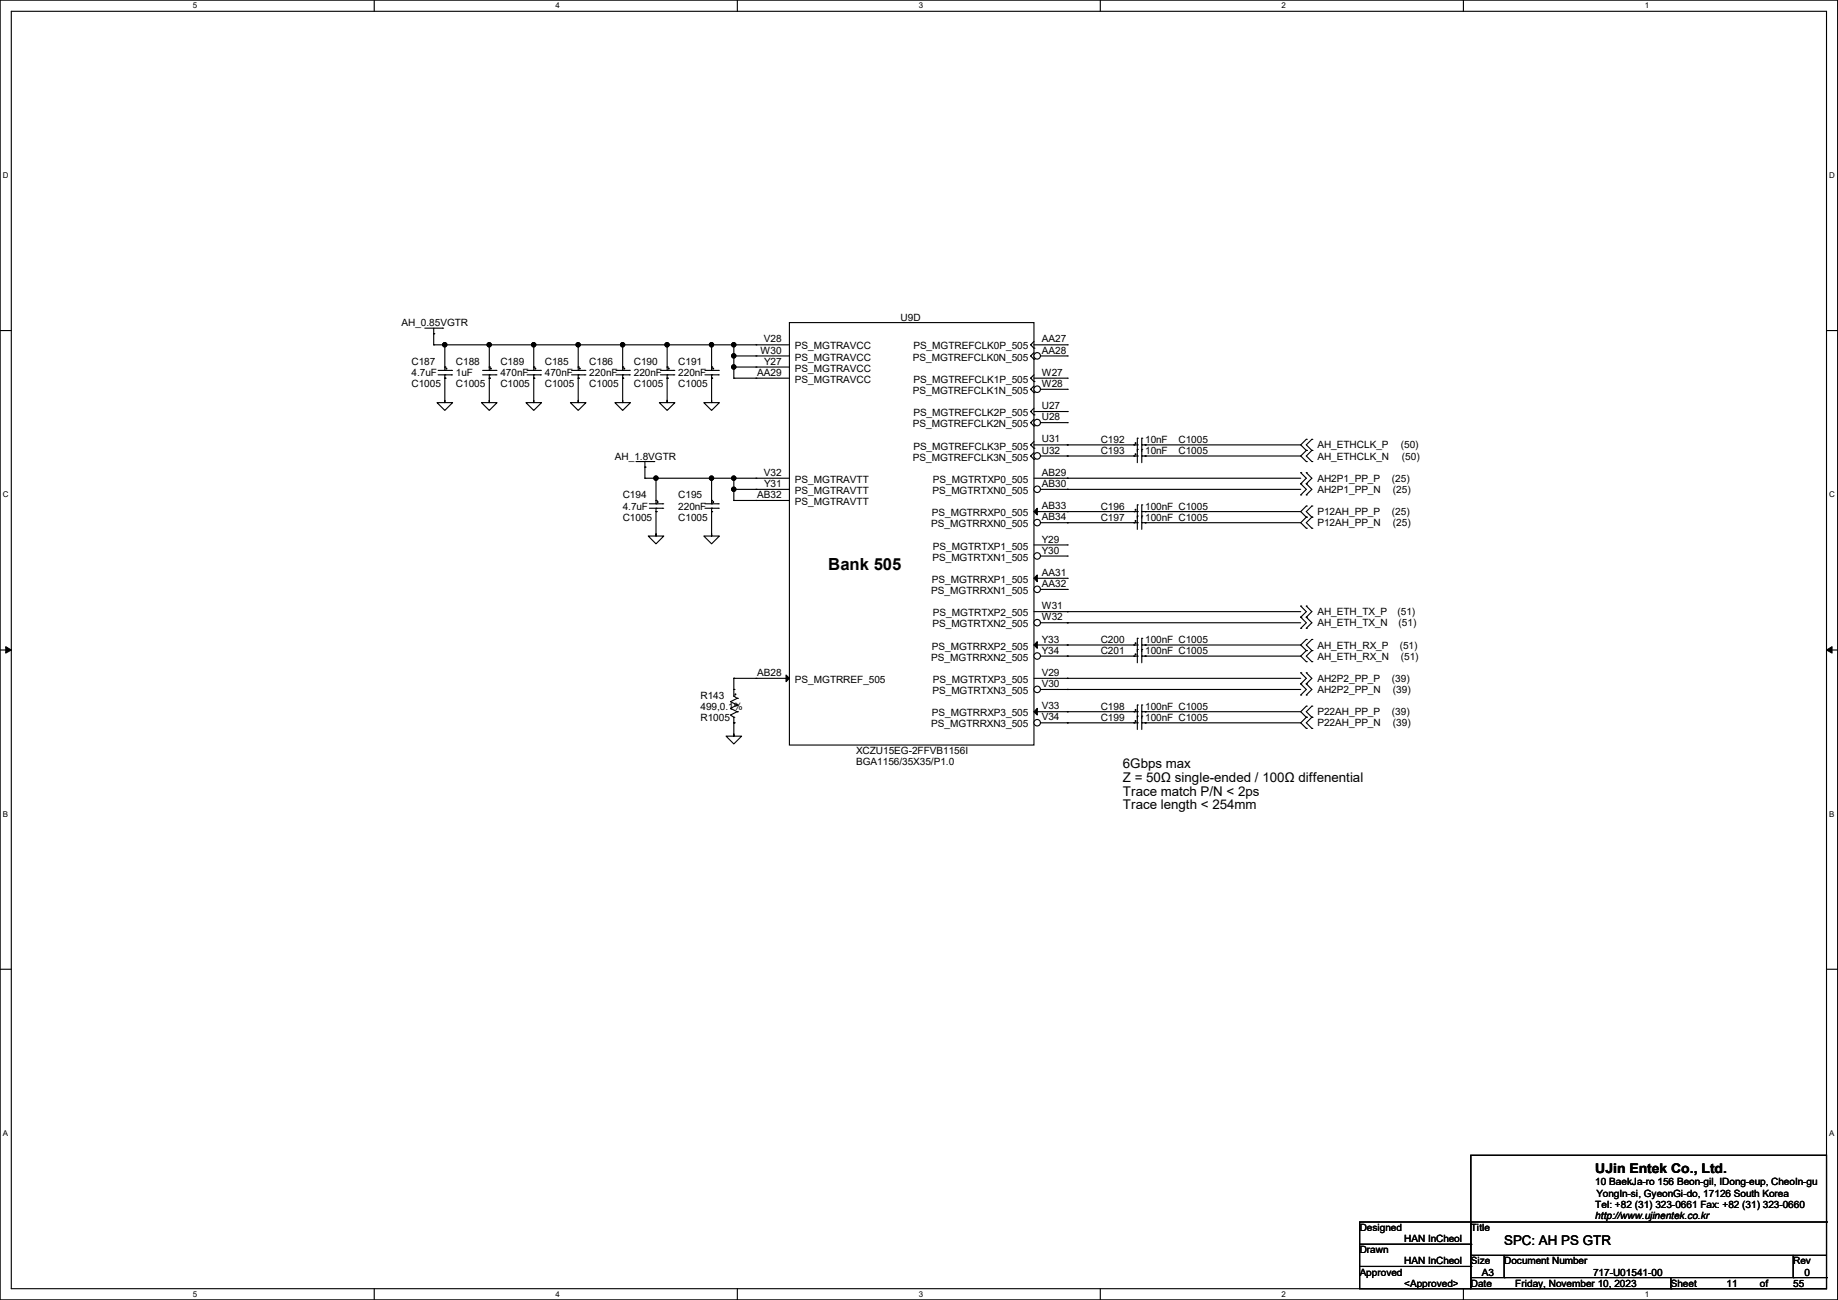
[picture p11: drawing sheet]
<svg xmlns="http://www.w3.org/2000/svg" width="420mm" height="297mm" viewBox="0 0 420 297" stroke-linecap="round" stroke-linejoin="round" font-family="sans-serif">
<path d="M0 0h419.9v297h-419.9zM2.6 2.6h414.8v291.8h-414.8z" fill="none" stroke="#000" stroke-width=".25"/>
<g fill="#fff">
<path d="M44 .3h1v2h-1z"/>
<path d="M44 294.7h1v2h-1z"/>
</g>
<path d="M85.5 0v2.6M85.5 294.4v2.6" fill="none" stroke="#000" stroke-width=".25"/>
<g fill="#fff">
<path d="M127 .3h.9v2h-.9z"/>
<path d="M127 294.7h.9v2h-.9z"/>
</g>
<path d="M168.5 0v2.6M168.5 294.4v2.6" fill="none" stroke="#000" stroke-width=".25"/>
<g fill="#fff">
<path d="M209.9 .3h1v2h-1z"/>
<path d="M209.9 294.7h1v2h-1z"/>
</g>
<path d="M251.4 0v2.6M251.4 294.4v2.6" fill="none" stroke="#000" stroke-width=".25"/>
<g fill="#fff">
<path d="M292.9 .3h.9v2h-.9z"/>
<path d="M292.9 294.7h.9v2h-.9z"/>
</g>
<path d="M334.4 0v2.6M334.4 294.4v2.6" fill="none" stroke="#000" stroke-width=".25"/>
<g fill="#fff">
<path d="M375.8 .3h1v2h-1z"/>
<path d="M375.8 294.7h1v2h-1z"/>
<path d="M.7 39h1.2v2h-1.2z"/>
<path d="M418 39h1.3v2h-1.3z"/>
<path d="M.7 112h1.2v2h-1.2z"/>
<path d="M418 112h1.3v2h-1.3z"/>
</g>
<path d="M0 75.5h2.6M417.4 75.5h2.5" fill="none" stroke="#000" stroke-width=".25"/>
<g fill="#fff">
<path d="M.7 185h1.2v1.9h-1.2z"/>
<path d="M418 185h1.2v1.9h-1.2z"/>
</g>
<path d="M0 148.5h2.6M417.4 148.5h2.5" fill="none" stroke="#000" stroke-width=".25"/>
<path d="M1.3 147.7l1.3 .8-1.3 .7zM417.4 148.5l1.2-.8v1.5z" fill="#000" stroke="#000" stroke-width=".23"/>
<g fill="#fff">
<path d="M.7 257.9h1.2v2h-1.2z"/>
<path d="M418 257.9h1.2v2h-1.2z"/>
</g>
<g fill="none" stroke="#000" stroke-width=".25">
<path d="M97.1 75h4M99.1 76.2h.1M99.1 75v1.2M101.1 75h.1M172.8 78.8h.1M172.8 78.8h7.6M180.4 73.7h55.9v96.5h-55.9zM235.5 78.8h.1M235.5 78.8l.8 .7M236.3 79.5h.1M236.3 78.8h7.6M236.3 78l-.8 .8"/>
<path d="M243.9 78.8h.1M99.9 92h1.7v-.5v.5h1.8l-1.8 1.8zM100.1 85.6h3.1M100.1 84.6h3.1M101.6 84.6h.1M101.6 85.6h.1M101.6 83.9h.1M101.6 86.4h.1M101.6 83.9v.7M101.6 85.6v.8M103.2 85.6h.1M103.2 84.6h.1"/>
<path d="M110 92h1.8v-.5v.5h1.8l-1.8 1.8zM110.3 85.6h3M110.3 84.6h3M111.8 84.6h.1M111.8 85.6h.1M111.8 83.9h.1M111.8 86.4h.1M111.8 83.9v.7M111.8 85.6v.8M113.3 85.6h.1M113.3 84.6h.1M120.2 92h1.8v-.5v.5h1.7l-1.7 1.8z"/>
<path d="M120.4 85.6h3.1M120.4 84.6h3.1M122 84.6h.1M122 85.6h.1M122 83.9h.1M122 86.4h.1M122 83.9v.7M122 85.6v.8M123.5 85.6h.1M123.5 84.6h.1M130.3 92h1.8v-.5v.5h1.8l-1.8 1.8zM140.5 92h1.8v-.5v.5h1.8l-1.8 1.8z"/>
<path d="M150.7 92h1.7v-.5v.5h1.8l-1.8 1.8zM150.9 85.6h3.1M150.9 84.6h3.1M152.4 84.6h.1M152.4 85.6h.1M152.4 83.9h.1M152.4 86.4h.1M152.4 83.9v.7M152.4 85.6v.8M154 85.6h.1M154 84.6h.1M160.8 92h1.8v-.5v.5h1.8l-1.8 1.8z"/>
<path d="M161.1 85.6h3M161.1 84.6h3M162.6 84.6h.1M162.6 85.6h.1M162.6 83.9h.1M162.6 86.4h.1M162.6 83.9v.7M162.6 85.6v.8M164.1 85.6h.1M164.1 84.6h.1M172.8 86.4h.1M172.8 81.3h.1"/>
<path d="M172.8 83.9h.1M172.8 86.4h7.6M172.8 81.3h7.6M172.8 83.9h7.6M235.5 81.3h.1M235.5 81.3l.8 .8M236.3 82.1h.1M236.3 80.6l-.8 .7M145.3 105.5h4.1M147.4 106.7h.1M147.4 105.5v1.2M148.4 116.1h3"/>
<path d="M148.4 115.1h3M149.4 105.5h.1M149.9 115.1h.1M149.9 116.1h.1M149.9 114.3h.1M149.9 116.9h.1M149.9 114.3v.8M149.9 116.1v.8M151.4 116.1h.1M151.4 115.1h.1M161.1 116.1h3M161.1 115.1h3"/>
<path d="M162.6 115.1h.1M162.6 116.1h.1M162.6 114.3h.1M162.6 116.9h.1M162.6 114.3v.8M162.6 116.1v.8M164.1 116.1h.1M164.1 115.1h.1M172.8 114.3h.1M172.8 109.3h.1M172.8 111.8h.1M172.8 114.3h7.6"/>
<path d="M172.8 109.3h7.6M172.8 111.8h7.6M259.1 101.6h.1M259.1 104.2h.1M259.1 116.9h.1M259.1 101.6h.8M259.1 104.2h.8M259.1 116.9h.8M259.9 101.6h.1M259.9 100.1h.1M259.9 104.2h.1M259.9 102.7h.1"/>
<path d="M259.9 116.9h.1M259.9 115.4h.1M259.9 100.1v5.6M259.9 115.4v3M260.9 100.1h.1M260.9 101.6h.1M260.9 102.7h.1M260.9 104.2h.1M260.9 115.4h.1M260.9 116.9h.1M260.9 101.6h.8M260.9 100.1v5.6"/>
<path d="M260.9 115.4v3M260.9 104.2h.8M260.9 116.9h.8M261.7 101.6h.1M261.7 104.2h.1M261.7 116.9h.1M297.2 108h.1M297.2 110.5h.1M297.2 113.1h.1M297.2 108l1.3 1.3-1.3 1.2M297.2 110.5l1.3 1.3-1.3 1.3M298.5 108h.1"/>
<path d="M298.5 110.5h.1M298.5 113.1h.1M298.5 115.6h.1M298.5 118.2h.1M298.5 100.4h.1M298.5 102.9h.1M298.5 105.5h.1M298.5 108l1.3 1.3-1.3 1.2M298.5 110.5l1.3 1.3-1.3 1.3M298.5 115.6l-1.3 1.3 1.3 1.3M298.5 118.2l-1.3 1.2 1.3 1.3M298.5 100.4l-1.3 1.2 1.3 1.3"/>
<path d="M298.5 102.9l-1.3 1.3 1.3 1.3M299.8 118.2h.1M299.8 115.6h.1M299.8 102.9h.1M299.8 100.4h.1M299.8 105.5h.1M299.8 115.6l-1.3 1.3 1.3 1.3M299.8 118.2l-1.3 1.2 1.3 1.3M299.8 100.4l-1.3 1.2 1.3 1.3M299.8 102.9l-1.3 1.3 1.3 1.3M148.1 122.5h1.8v-.5v.5h1.8l-1.8 1.7zM160.8 122.5h1.8v-.5v.5h1.8l-1.8 1.7z"/>
<path d="M297.2 138.5h.1M297.2 138.5l1.3 1.2-1.3 1.3M298.5 138.5h.1M298.5 120.7h.1M298.5 138.5l1.3 1.2-1.3 1.3M299.8 120.7h.1M167.7 159h.1M167.7 157.5h.1M167.7 157.5v1.5M167.7 159l.7 .6M168.4 159.6h.1M168.4 159.6l-1.5 .7 1.5 .8"/>
<path d="M259.1 147.4h.1M259.1 147.4h.8M259.9 147.4h.1M259.9 145.8h.1M259.9 145.8v3.1M260.9 145.8h.1M260.9 147.4h.1M260.9 145.8v3.1M260.9 147.4h.8M261.7 147.4h.1M297.2 141h.1M297.2 143.6h.1"/>
<path d="M297.2 153.7h.1M297.2 156.3h.1M297.2 158.8h.1M297.2 141l1.3 1.3-1.3 1.3M297.2 153.7l1.3 1.3-1.3 1.3M297.2 156.3l1.3 1.2-1.3 1.3M298.5 141h.1M298.5 143.6h.1M298.5 146.1h.1M298.5 148.6h.1M298.5 151.2h.1M298.5 153.7h.1"/>
<path d="M298.5 156.3h.1M298.5 158.8h.1M298.5 141l1.3 1.3-1.3 1.3M298.5 146.1l-1.3 1.3 1.3 1.2M298.5 148.6l-1.3 1.3 1.3 1.3M298.5 153.7l1.3 1.3-1.3 1.3M298.5 156.3l1.3 1.2-1.3 1.3M299.8 148.6h.1M299.8 146.1h.1M299.8 151.2h.1M299.8 146.1l-1.3 1.3 1.3 1.2M299.8 148.6l-1.3 1.3 1.3 1.3"/>
<path d="M165.9 168.2h1.8v-.5v.5h1.8l-1.8 1.8zM167.7 165.1h.1M167.7 163.9h.1M167.7 163.9v1.2M168.4 162.6h.1M168.4 161.1h.1M168.4 161.1l-1.5 .7 1.5 .8M168.4 162.6l-1.5 .8 .8 .5M298.5 161.3h.1M298.5 163.9h.1M298.5 166.4h.1M298.5 161.3l-1.3 1.3 1.3 1.3"/>
<path d="M298.5 163.9l-1.3 1.2 1.3 1.3M299.8 163.9h.1M299.8 161.3h.1M299.8 166.4h.1M299.8 161.3l-1.3 1.3 1.3 1.3M299.8 163.9l-1.3 1.2 1.3 1.3M0 221.4h2.6M417.4 221.4h2.5M310.7 279.2h25.4v15.2h-25.4zM336.1 263.9h81.3v30.5h-81.3zM336.1 279.2h81.3M417.4 279.2h.1"/>
<path d="M310.7 284.3h25.4M310.7 289.3h25.4M336.1 286.8h.1M336.1 284.3h.1M336.1 289.3h.1M336.1 291.9h81.3M336.1 286.8h81.3M343.7 291.9h.1M343.7 286.8v5.1M381.8 294.4h.1M381.8 291.9v2.5M409.7 291.9h.1"/>
<path d="M409.7 286.8v5.1M417.4 291.9h.1"/>
</g>
<g fill="#000" stroke="#000" stroke-width=".25">
<circle cx="102" cy="84.2" r=".11"/>
<circle cx="112.2" cy="84.2" r=".11"/>
<circle cx="122.3" cy="84.2" r=".11"/>
<circle cx="152.8" cy="84.2" r=".11"/>
<circle cx="163" cy="84.2" r=".11"/>
<circle cx="150.3" cy="114.7" r=".11"/>
<circle cx="163" cy="114.7" r=".11"/>
<circle cx="259.5" cy="101.2" r=".11"/>
<circle cx="259.5" cy="103.8" r=".11"/>
<circle cx="259.5" cy="116.5" r=".11"/>
<circle cx="168" cy="158.6" r=".11"/>
<circle cx="259.5" cy="147" r=".11"/>
</g>
<circle cx="237" cy="81.3" r=".74" fill="#fff" stroke="#000" stroke-width=".25"/>
<path d="M235.5 86.4h.1M235.5 88.9h.1M235.5 86.4l.8 .8M235.5 88.9l.8 .8M236.3 87.2h.1M236.3 89.7h.1M236.3 85.6l-.8 .8M236.3 86.4h7.6M236.3 88.2l-.8 .7M237.8 81.3h6.1M243.9 81.3h.1M243.9 86.4h.1" fill="none" stroke="#000" stroke-width=".25"/>
<circle cx="237" cy="88.9" r=".74" fill="#fff" stroke="#000" stroke-width=".25"/>
<path d="M235.5 94h.1M235.5 96.6h.1M235.5 94l.8 .8M235.5 96.6l.8 .7M236.3 94.8h.1M236.3 97.3h.1M236.3 93.3l-.8 .7M236.3 94h7.6M236.3 95.8l-.8 .8M237.8 88.9h6.1M243.9 88.9h.1M243.9 94h.1" fill="none" stroke="#000" stroke-width=".25"/>
<circle cx="237" cy="96.5" r=".74" fill="#fff" stroke="#000" stroke-width=".25"/>
<path d="M237.8 96.6h6.1M243.9 96.6h.1M235.5 101.6h.1M235.5 104.2h.1M235.5 101.6l.8 .8M235.5 104.2l.8 .7M236.3 102.4h.1M236.3 104.9h.1M236.3 100.9l-.8 .7M236.3 101.6h7.6M236.3 103.4l-.8 .8M243.9 101.6h.1" fill="none" stroke="#000" stroke-width=".25"/>
<circle cx="237" cy="104.2" r=".74" fill="#fff" stroke="#000" stroke-width=".25"/>
<path d="M236.3 109.3h7.6M237.8 104.2h6.1M243.9 104.2h.1M243.9 109.3h.1" fill="none" stroke="#000" stroke-width=".25"/>
<circle cx="237" cy="111.8" r=".74" fill="#fff" stroke="#000" stroke-width=".25"/>
<path d="M236.3 116.9h7.6M237.8 111.8h6.1M243.9 111.8h.1M243.9 116.9h.1" fill="none" stroke="#000" stroke-width=".25"/>
<path d="M236.3 116.9l.7-.8v1.5z" fill="#000" stroke="#000" stroke-width=".25"/>
<circle cx="237" cy="119.4" r=".74" fill="#fff" stroke="#000" stroke-width=".25"/>
<path d="M237.8 119.4h6.1M243.9 119.4h.1M236.3 124.5h7.6M243.9 124.5h.1" fill="none" stroke="#000" stroke-width=".25"/>
<circle cx="237" cy="127" r=".74" fill="#fff" stroke="#000" stroke-width=".25"/>
<path d="M236.3 132.1h7.6M237.8 127h6.1M243.9 127h.1M243.9 132.1h.1" fill="none" stroke="#000" stroke-width=".25"/>
<path d="M236.3 132.1l.7-.7v1.5z" fill="#000" stroke="#000" stroke-width=".25"/>
<circle cx="237" cy="134.6" r=".74" fill="#fff" stroke="#000" stroke-width=".25"/>
<path d="M236.3 139.7h7.6M237.8 134.7h6.1M243.9 134.7h.1M243.9 139.7h.1" fill="none" stroke="#000" stroke-width=".25"/>
<circle cx="237" cy="142.3" r=".74" fill="#fff" stroke="#000" stroke-width=".25"/>
<path d="M236.3 147.4h7.6M237.8 142.3h6.1M243.9 142.3h.1M243.9 147.4h.1" fill="none" stroke="#000" stroke-width=".25"/>
<path d="M236.3 147.4l.7-.8v1.5z" fill="#000" stroke="#000" stroke-width=".25"/>
<circle cx="237" cy="149.9" r=".74" fill="#fff" stroke="#000" stroke-width=".25"/>
<path d="M236.3 155h7.6M237.8 149.9h6.1M243.9 149.9h.1M243.9 155h.1" fill="none" stroke="#000" stroke-width=".25"/>
<circle cx="237" cy="157.5" r=".74" fill="#fff" stroke="#000" stroke-width=".25"/>
<path d="M237.8 157.5h6.1M243.9 157.5h.1M236.3 162.6h7.6M243.9 162.6h.1" fill="none" stroke="#000" stroke-width=".25"/>
<path d="M236.3 162.6l.7-.8v1.6z" fill="#000" stroke="#000" stroke-width=".25"/>
<circle cx="237" cy="165.1" r=".74" fill="#fff" stroke="#000" stroke-width=".25"/>
<g fill="none" stroke="#000" stroke-width=".25">
<path d="M99.1 76.2h.1M99.1 78.8h.1M99.1 76.2v2.6M99.1 78.8h73.7M101.6 78.8h.1M101.6 78.8v5.1M111.8 78.8h.1M111.8 78.8v5.1M122 78.8h.1M122 78.8v5.1M132.1 78.8h.1M132.1 78.8v5.8"/>
<path d="M142.3 78.8h.1M142.3 78.8v5.8M152.4 78.8h.1M152.4 78.8v5.1M162.6 78.8h.1M162.6 78.8v5.1M167.7 78.8h.1M167.7 78.8v7.6M101.6 86.4h.1M101.6 86.4v5.1M111.8 86.4h.1M111.8 86.4v5.1"/>
<path d="M122 86.4h.1M122 86.4v5.1M130.6 85.6h3M130.6 84.6h3M132.1 84.6h.1M132.1 85.6h.1M132.1 83.9h.1M132.1 86.4h.1M132.1 85.6v5.9M133.6 85.6h.1M133.6 84.6h.1M140.8 85.6h3"/>
<path d="M140.8 84.6h3M142.3 84.6h.1M142.3 85.6h.1M142.3 83.9h.1M142.3 86.4h.1M142.3 85.6v5.9M143.8 85.6h.1M143.8 84.6h.1M152.4 86.4h.1M152.4 86.4v5.1M162.6 86.4h.1M162.6 86.4v5.1"/>
<path d="M167.7 81.3h.1M167.7 83.9h.1M167.7 86.4h.1M167.7 81.3h5.1M167.7 83.9h5.1M167.7 86.4h5.1M147.4 106.7h.1M147.4 109.3h.1M147.4 106.7v2.6M147.4 109.3h25.4M149.9 109.3h.1M149.9 116.9h.1"/>
<path d="M149.9 109.3v5M149.9 116.9v5.1M162.6 109.3h.1M162.6 116.9h.1M162.6 109.3v5M162.6 116.9v5.1M167.7 109.3h.1M167.7 111.8h.1M167.7 114.3h.1M167.7 109.3v5M167.7 111.8h5.1M167.7 114.3h5.1"/>
<path d="M243.9 109.3h.1M243.9 111.8h.1M243.9 116.9h.1M243.9 119.4h.1M243.9 101.6h.1M243.9 104.2h.1M243.9 119.4h16M243.9 109.3h53.3M243.9 111.8h53.3M243.9 116.9h15.2M243.9 101.6h15.2M243.9 104.2h15.2"/>
<path d="M259.1 119.4h.1M259.9 119.4h.1M259.9 117.9h.1M259.9 117.9v3M260.9 117.9h.1M260.9 119.4h.1M260.9 119.4h36.3M260.9 117.9v3M261.7 119.4h.1M261.7 116.9h.1M261.7 101.6h.1M261.7 104.2h.1"/>
<path d="M261.7 116.9h35.5M261.7 101.6h35.5M261.7 104.2h35.5M243.9 139.7h.1M243.9 139.7h53.3M167.7 155h.1M167.7 155h12.7M167.7 155v2.5M172.8 155h.1M243.9 142.3h.1M243.9 147.4h.1M243.9 149.9h.1"/>
<path d="M243.9 155h.1M243.9 157.5h.1M243.9 155h53.3M243.9 149.9h16M243.9 142.3h53.3M243.9 147.4h15.2M243.9 157.5h53.3M259.1 149.9h.1M259.9 149.9h.1M259.9 148.4h.1M259.9 148.4v3M260.9 148.4h.1"/>
<path d="M260.9 149.9h.1M260.9 148.4v3M260.9 149.9h36.3M261.7 149.9h.1M261.7 147.4h.1M261.7 147.4h35.5M167.7 165.1h.1M167.7 165.1v2.6M237.8 165.1h22.1M243.9 165.1h.1M243.9 162.6h.1M243.9 162.6h16"/>
<path d="M259.1 165.1h.1M259.1 162.6h.1M259.9 165.1h.1M259.9 163.6h.1M259.9 162.6h.1M259.9 161.1h.1M259.9 161.1v5.6M260.9 163.6h.1M260.9 165.1h.1M260.9 161.1h.1M260.9 162.6h.1M260.9 165.1h36.3"/>
<path d="M260.9 161.1v5.6M260.9 162.6h36.3M261.7 165.1h.1M261.7 162.6h.1"/>
</g>
<g fill="#000" stroke="#000" stroke-width=".25">
<path d="M179.6 154.2l.8 .8-.8 .7z"/>
<circle cx="101.6" cy="78.8" r=".49"/>
<circle cx="111.8" cy="78.8" r=".49"/>
<circle cx="121.9" cy="78.8" r=".49"/>
<circle cx="132.1" cy="78.8" r=".49"/>
<circle cx="142.3" cy="78.8" r=".49"/>
<circle cx="152.4" cy="78.8" r=".49"/>
<circle cx="162.6" cy="78.8" r=".49"/>
<circle cx="167.7" cy="78.8" r=".49"/>
<circle cx="132.5" cy="84.2" r=".11"/>
<circle cx="142.6" cy="84.2" r=".11"/>
<circle cx="167.7" cy="81.3" r=".49"/>
<circle cx="167.7" cy="83.8" r=".49"/>
<circle cx="149.9" cy="109.2" r=".49"/>
<circle cx="162.6" cy="109.2" r=".49"/>
<circle cx="167.7" cy="109.2" r=".49"/>
<circle cx="167.7" cy="111.8" r=".49"/>
<circle cx="259.5" cy="119" r=".11"/>
<circle cx="259.5" cy="149.5" r=".11"/>
<circle cx="259.5" cy="164.7" r=".11"/>
<circle cx="259.5" cy="162.2" r=".11"/>
</g>
<text font-size="3.8" x="189.3" y="130.3">Bank 505</text>
<g font-size="3">
<text x="256.6" y="175.5">6Gbps max</text>
<text x="256.6" y="178.6">Z = 50Ω single-ended / 100Ω diffenential</text>
<text x="256.6" y="181.8">Trace match P/N &lt; 2ps</text>
<text x="256.6" y="184.9">Trace length &lt; 254mm</text>
<text x="364.5" y="268.1">UJin Entek Co., Ltd.</text>
<text x="343.7" y="284.5">SPC: AH PS GTR</text>
</g>
<g font-size="2.3">
<text x="91.7" y="74.5">AH_0.85VGTR</text>
<text x="205.8" y="73.2">U9D</text>
<text x="94" y="83.4">C187</text>
<text x="104.2" y="83.4">C188</text>
<text x="114.3" y="83.4">C189</text>
<text x="124.5" y="83.4">C185</text>
<text x="134.7" y="83.4">C186</text>
<text x="144.8" y="83.4">C190</text>
<text x="155" y="83.4">C191</text>
<text x="173.8" y="80.8">W30</text>
<text x="174.5" y="78.2">V28</text>
<text x="174.6" y="83.3">Y27</text>
<text x="181.7" y="79.8">PS_MGTRAVCC</text>
<text x="181.7" y="82.4">PS_MGTRAVCC</text>
<text x="208.6" y="82.4">PS_MGTREFCLK0N_505</text>
<text x="208.7" y="79.8">PS_MGTREFCLK0P_505</text>
<text x="238" y="78.2">AA27</text>
<text x="238" y="80.8">AA28</text>
<text x="94" y="85.9">4.7uF</text>
<text x="94" y="88.5">C1005</text>
<text x="104.2" y="85.9">1uF</text>
<text x="104.2" y="88.5">C1005</text>
<text x="114.3" y="85.9">470nF</text>
<text x="114.3" y="88.5">C1005</text>
<text x="124.5" y="85.9">470nF</text>
<text x="124.5" y="88.5">C1005</text>
<text x="134.7" y="85.9">220nF</text>
<text x="134.7" y="88.5">C1005</text>
<text x="144.8" y="85.9">220nF</text>
<text x="144.8" y="88.5">C1005</text>
<text x="155" y="85.9">220nF</text>
<text x="155" y="88.5">C1005</text>
<text x="173" y="85.9">AA29</text>
<text x="181.7" y="87.5">PS_MGTRAVCC</text>
<text x="181.7" y="84.9">PS_MGTRAVCC</text>
<text x="208.7" y="87.5">PS_MGTREFCLK1P_505</text>
<text x="238" y="85.9">W27</text>
<text x="238" y="88.4">W28</text>
<text x="208.6" y="90">PS_MGTREFCLK1N_505</text>
<text x="208.7" y="95.1">PS_MGTREFCLK2P_505</text>
<text x="238" y="93.5">U27</text>
<text x="208.6" y="97.6">PS_MGTREFCLK2N_505</text>
<text x="238" y="96">U28</text>
<text x="238" y="101.1">U31</text>
<text x="251.5" y="101.2">C192</text>
<text x="261.7" y="101.2">10nF</text>
<text x="269.3" y="101.2">C1005</text>
<text x="140.5" y="105">AH_1.8VGTR</text>
<text x="208.6" y="105.2">PS_MGTREFCLK3N_505</text>
<text x="208.7" y="102.7">PS_MGTREFCLK3P_505</text>
<text x="238" y="103.6">U32</text>
<text x="251.5" y="103.7">C193</text>
<text x="261.7" y="103.7">10nF</text>
<text x="269.3" y="103.7">C1005</text>
<text x="301" y="102.4">AH_ETHCLK_P</text>
<text x="301" y="105">AH_ETHCLK_N</text>
<text x="320.1" y="102.4">(50)</text>
<text x="320.3" y="105">(50)</text>
<text x="142.3" y="113.9">C194</text>
<text x="155" y="113.9">C195</text>
<text x="173" y="113.8">AB32</text>
<text x="174.5" y="108.7">V32</text>
<text x="174.6" y="111.3">Y31</text>
<text x="181.7" y="110.3">PS_MGTRAVTT</text>
<text x="181.7" y="112.9">PS_MGTRAVTT</text>
<text x="213.1" y="112.9">PS_MGTRTXN0_505</text>
<text x="213.2" y="110.3">PS_MGTRTXP0_505</text>
<text x="238" y="108.7">AB29</text>
<text x="238" y="111.3">AB30</text>
<text x="301" y="110.1">AH2P1_PP_P</text>
<text x="301" y="112.6">AH2P1_PP_N</text>
<text x="318" y="110.1">(25)</text>
<text x="318.3" y="112.6">(25)</text>
<text x="142.3" y="116.4">4.7uF</text>
<text x="142.3" y="119">C1005</text>
<text x="155" y="116.4">220nF</text>
<text x="155" y="119">C1005</text>
<text x="181.7" y="115.4">PS_MGTRAVTT</text>
<text x="212.9" y="117.9">PS_MGTRRXP0_505</text>
<text x="238" y="116.3">AB33</text>
<text x="238" y="118.9">AB34</text>
<text x="251.5" y="116.4">C196</text>
<text x="251.5" y="119">C197</text>
<text x="261.7" y="116.4">100nF C1005</text>
<text x="261.7" y="119">100nF C1005</text>
<text x="301" y="117.7">P12AH_PP_P</text>
<text x="318" y="117.7">(25)</text>
<text x="212.8" y="120.5">PS_MGTRRXN0_505</text>
<text x="213.2" y="125.6">PS_MGTRTXP1_505</text>
<text x="238" y="124">Y29</text>
<text x="301" y="120.2">P12AH_PP_N</text>
<text x="318.3" y="120.2">(25)</text>
<text x="213.1" y="128.1">PS_MGTRTXN1_505</text>
<text x="238" y="126.5">Y30</text>
<text x="238" y="131.6">AA31</text>
<text x="212.8" y="135.7">PS_MGTRRXN1_505</text>
<text x="212.9" y="133.2">PS_MGTRRXP1_505</text>
<text x="238" y="134.1">AA32</text>
<text x="213.1" y="143.3">PS_MGTRTXN2_505</text>
<text x="213.2" y="140.8">PS_MGTRTXP2_505</text>
<text x="238" y="139.2">W31</text>
<text x="238" y="141.7">W32</text>
<text x="301" y="140.5">AH_ETH_TX_P</text>
<text x="301" y="143.1">AH_ETH_TX_N</text>
<text x="319.3" y="140.5">(51)</text>
<text x="319.6" y="143.1">(51)</text>
<text x="212.9" y="148.4">PS_MGTRRXP2_505</text>
<text x="238" y="146.8">Y33</text>
<text x="238" y="149.4">Y34</text>
<text x="251.5" y="146.9">C200</text>
<text x="251.5" y="149.4">C201</text>
<text x="261.7" y="146.9">100nF C1005</text>
<text x="261.7" y="149.4">100nF C1005</text>
<text x="301" y="148.2">AH_ETH_RX_P</text>
<text x="319.8" y="148.2">(51)</text>
<text x="173" y="154.4">AB28</text>
<text x="212.8" y="151">PS_MGTRRXN2_505</text>
<text x="238" y="154.4">V29</text>
<text x="301" y="150.7">AH_ETH_RX_N</text>
<text x="301" y="155.8">AH2P2_PP_P</text>
<text x="318" y="155.8">(39)</text>
<text x="320.1" y="150.7">(51)</text>
<text x="160.1" y="159.6">R143</text>
<text x="181.7" y="156">PS_MGTRREF_505</text>
<text x="213.1" y="158.6">PS_MGTRTXN3_505</text>
<text x="213.2" y="156">PS_MGTRTXP3_505</text>
<text x="238" y="157">V30</text>
<text x="301" y="158.3">AH2P2_PP_N</text>
<text x="318.3" y="158.3">(39)</text>
<text x="160.1" y="162.1">499,0.1%</text>
<text x="160.1" y="164.7">R1005</text>
<text x="212.8" y="166.2">PS_MGTRRXN3_505</text>
<text x="212.9" y="163.7">PS_MGTRRXP3_505</text>
<text x="238" y="162.1">V33</text>
<text x="238" y="164.6">V34</text>
<text x="251.5" y="164.7">C199</text>
<text x="251.5" y="162.1">C198</text>
<text x="261.7" y="164.7">100nF C1005</text>
<text x="261.7" y="162.1">100nF C1005</text>
<text x="301" y="163.4">P22AH_PP_P</text>
<text x="301" y="165.9">P22AH_PP_N</text>
<text x="318" y="163.4">(39)</text>
<text x="318.3" y="165.9">(39)</text>
<text x="195.6" y="172.3">XCZU15EG-2FFVB1156I</text>
<text x="195.6" y="174.8">BGA1156/35X35/P1.0</text>
<text x="364.5" y="270.8">10 BaekJa-ro 156 Beon-gil, IDong-eup, CheoIn-gu</text>
<text x="364.5" y="275.9">Tel: +82 (31) 323-0661 Fax: +82 (31) 323-0660</text>
<text x="364.8" y="273.4">YongIn-si, GyeonGi-do, 17126 South Korea</text>
<text x="310.7" y="281.3">Designed</text>
<text x="336.1" y="281.3">Title</text>
<text x="364.5" y="278.5">http://www.ujinentek.co.kr</text>
<text x="310.7" y="286.3">Drawn</text>
<text x="320.8" y="283.8">HAN InCheol</text>
<text x="310.7" y="291.4">Approved</text>
<text x="320.8" y="294">&lt;Approved&gt;</text>
<text x="320.8" y="288.9">HAN InCheol</text>
<text x="336.1" y="288.9">Size</text>
<text x="336.1" y="294">Date</text>
<text x="338.6" y="291.4">A3</text>
<text x="343.7" y="288.9">Document Number</text>
<text x="346.2" y="294">Friday, November 10, 2023</text>
<text x="364" y="291.4">717-U01541-00</text>
<text x="381.8" y="294">Sheet</text>
<text x="394.5" y="294">11</text>
<text x="402.1" y="294">of</text>
<text x="409.7" y="288.9">Rev</text>
<text x="409.7" y="294">55</text>
<text x="412.3" y="291.4">0</text>
</g>
<g font-size="1.8">
<text x="44" y="1.9">5</text>
<text x="127" y="1.9">4</text>
<text x="209.9" y="1.9">3</text>
<text x="292.9" y="1.9">2</text>
<text x="375.8" y="1.9">1</text>
<text x=".7" y="40.6">D</text>
<text x="418" y="40.6">D</text>
<text x=".7" y="113.6">C</text>
<text x="418" y="113.6">C</text>
<text x=".7" y="186.6">B</text>
<text x="418" y="186.6">B</text>
<text x=".7" y="259.5">A</text>
<text x="418" y="259.5">A</text>
<text x="44" y="296.3">5</text>
<text x="127" y="296.3">4</text>
<text x="209.9" y="296.3">3</text>
<text x="292.9" y="296.3">2</text>
<text x="375.8" y="296.3">1</text>
</g>
</svg>
